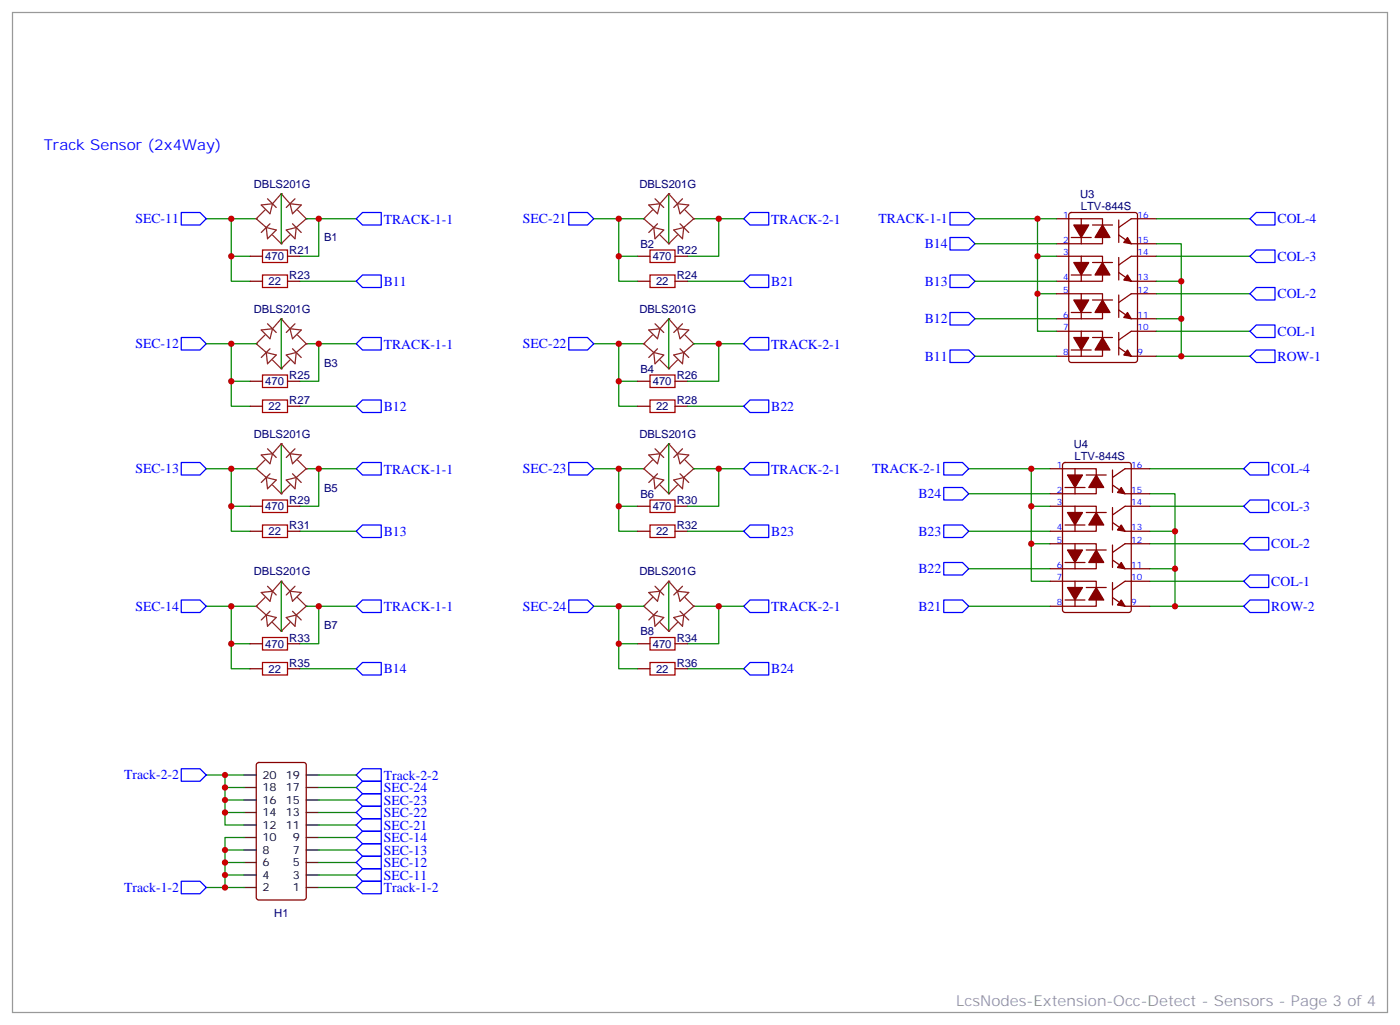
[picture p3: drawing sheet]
<svg xmlns="http://www.w3.org/2000/svg" width="395mm" height="289mm" viewBox="0 0 395 289" stroke-linecap="round" stroke-linejoin="round" font-family="sans-serif">
<path d="M72.6 215.4l.4-.2h12.7l.7 .4v37.7l-.4 .6-13 .1-.6-.5-.1-37.6z" fill="none" stroke="#870000" stroke-width=".35"/>
<g fill="none" stroke="#000" stroke-width=".35">
<path d="M68.8 218.7h3.5M86.4 218.7h3.6M68.8 239.9h3.5M68.8 236.4h3.5M68.8 232.8h3.5M68.8 229.3h3.5M68.8 225.8h3.5M68.8 222.2h3.5M86.4 239.9h3.6M86.4 236.4h3.6M86.4 232.8h3.6M86.4 229.3h3.6"/>
<path d="M86.4 225.8h3.6M86.4 222.2h3.6M68.8 250.5h3.5M68.8 246.9h3.5M68.8 243.4h3.5M86.4 250.5h3.6M86.4 246.9h3.6M86.4 243.4h3.6"/>
</g>
<g fill="none" stroke="#008700" stroke-width=".35">
<path d="M58.2 61.7h14.1M58.2 218.7h5.3M68.8 218.7h-5.3v3.5M90 218.7h10.5M63.5 239.9h5.3M63.5 229.3h5.3M63.5 225.8h5.3M68.8 236.4h-5.3v10.5h5.3M68.8 222.2h-5.3v10.6h5.3M90 239.9h10.5M90 229.3h10.5M90 225.8h10.5"/>
<path d="M90 222.2h10.5M90 232.8h10.5M90 236.4h10.5M58.2 250.5h10.6M63.5 246.9v3.6M63.5 243.4h5.3M90 250.5h10.5M90 243.4h10.5M90 246.9h10.5"/>
</g>
<path d="M51.2 217h5.2l1.8 1.7-1.8 1.8h-5.2zM102.3 217h5.3v3.5h-5.3l-1.8-1.8zM102.3 220.5h5.3v3.5h-5.3l-1.8-1.8zM102.3 224h5.3v3.5h-5.3l-1.8-1.7zM102.3 227.5h5.3v3.6h-5.3l-1.8-1.8zM102.3 231.1h5.3v3.5h-5.3l-1.8-1.8zM102.3 234.6h5.3v3.5h-5.3l-1.8-1.7zM102.3 238.1h5.3v3.6h-5.3l-1.8-1.8zM51.2 248.7h5.2l1.8 1.8-1.8 1.7h-5.2zM102.3 248.7h5.3v3.5h-5.3l-1.8-1.7zM102.3 245.2h5.3v3.5h-5.3l-1.8-1.8zM102.3 241.7h5.3v3.5h-5.3l-1.8-1.8z" fill="none" stroke="#00f" stroke-width=".35"/>
<path d="M73.7 57.9l3.2-.4-.7 2.8zM74.8 59.3l-2.5 2.4 2.8 2.5M75.5 56.1l2.5 2.5M76.9 57.5l2.5-2.8 2.4 2.8M81.8 57.5l3.2 .4-2.5 2.4zM83.3 56.1l-2.5 2.5M84 59.3l2.4 2.4-2.8 2.5M75.1 64.2l2.9 .7-2.5 2.5zM76.2 63.1l-2.5 2.5M76.9 66.3l2.5 2.5 2.4-2.5M80.8 64.9l2.8-.7-.3 3.2zM82.5 63.1l2.5 2.5" fill="none" stroke="#8c2424" stroke-width=".35"/>
<g fill="#8c2424">
<circle cx="72.3" cy="61.7" r=".18"/>
<circle cx="79.4" cy="54.7" r=".18"/>
<circle cx="86.4" cy="61.7" r=".18"/>
<circle cx="79.4" cy="68.8" r=".18"/>
</g>
<path d="M79.4 54.7v14.1M65.3 61.7v17.7h5.3M65.3 72.3h5.3M84.7 79.4h15.8M86.4 61.7h14.1M90 61.7v10.6h-5.3M65.3 97v17.7h5.3M86.4 97h14.1M65.3 107.6h5.3M84.7 114.7h15.8" fill="none" stroke="#008700" stroke-width=".35"/>
<path d="M74.1 77.6h7v3.5h-7zM74.1 70.6h7v3.5h-7zM74.1 105.8h7v3.6h-7zM74.1 112.9h7v3.5h-7z" fill="none" stroke="#a10000" stroke-width=".35"/>
<path d="M70.6 79.4h3.5M70.6 72.3h3.5M81.1 79.4h3.6M81.1 72.3h3.6M70.6 107.6h3.5M70.6 114.7h3.5M81.1 107.6h3.6M81.1 114.7h3.6" fill="none" stroke="#870000" stroke-width=".35"/>
<path d="M51.2 60h5.2l1.8 1.7-1.8 1.8h-5.2zM100.5 79.4l1.8-1.8h5.3v3.5h-5.3zM100.5 61.7l1.8-1.7h5.3v3.5h-5.3zM51.2 95.2h5.2l1.8 1.8-1.8 1.8h-5.2zM102.3 95.2h5.3v3.6h-5.3l-1.8-1.8zM102.3 112.9h5.3v3.5h-5.3l-1.8-1.7z" fill="none" stroke="#00f" stroke-width=".35"/>
<path d="M73.7 93.1l3.2-.3-.7 2.8zM74.8 94.5l-2.5 2.5 2.8 2.5M75.1 99.5l2.9 .7-2.5 2.5zM75.5 91.4l2.5 2.4M76.2 98.4l-2.5 2.5M76.9 92.8l2.5-2.8 2.4 2.8M81.8 92.8l3.2 .3-2.5 2.5zM82.5 98.4l2.5 2.5M83.3 91.4l-2.5 2.4M84 94.5l2.4 2.5-2.8 2.5M76.9 101.6l2.5 2.5 2.4-2.5M80.8 100.2l2.8-.7-.3 3.2z" fill="none" stroke="#8c2424" stroke-width=".35"/>
<g fill="#8c2424">
<circle cx="72.3" cy="97" r=".18"/>
<circle cx="79.4" cy="90" r=".18"/>
<circle cx="86.4" cy="97" r=".18"/>
<circle cx="79.4" cy="104.1" r=".18"/>
</g>
<path d="M58.2 97h14.1M65.3 132.3v17.6h5.3M79.4 125.2v14.1M86.4 132.3h14.1M90 132.3v10.6h-5.3M65.3 142.9h5.3M84.7 149.9h15.8" fill="none" stroke="#008700" stroke-width=".35"/>
<path d="M74.1 141.1h7v3.5h-7zM74.1 148.2h7v3.5h-7z" fill="none" stroke="#a10000" stroke-width=".35"/>
<path d="M70.6 142.9h3.5M70.6 149.9h3.5M81.1 142.9h3.6M81.1 149.9h3.6" fill="none" stroke="#870000" stroke-width=".35"/>
<path d="M51.2 130.5h5.2l1.8 1.8-1.8 1.8h-5.2zM100.5 132.3l1.8-1.8h5.3v3.6h-5.3zM100.5 149.9l1.8-1.7h5.3v3.5h-5.3z" fill="none" stroke="#00f" stroke-width=".35"/>
<path d="M73.7 128.4l3.2-.3-.7 2.8zM74.8 129.8l-2.5 2.5 2.8 2.5M75.1 134.8l2.9 .7-2.5 2.4zM75.5 126.6l2.5 2.5M76.2 133.7l-2.5 2.5M76.9 128.1l2.5-2.9 2.4 2.9M76.9 136.9l2.5 2.4 2.4-2.4M80.8 135.5l2.8-.7-.3 3.1zM81.8 128.1l3.2 .3-2.5 2.5zM82.5 133.7l2.5 2.5M83.3 126.6l-2.5 2.5M84 129.8l2.4 2.5-2.8 2.5" fill="none" stroke="#8c2424" stroke-width=".35"/>
<g fill="#8c2424">
<circle cx="72.3" cy="132.3" r=".18"/>
<circle cx="79.4" cy="125.2" r=".18"/>
<circle cx="86.4" cy="132.3" r=".18"/>
<circle cx="79.4" cy="139.3" r=".18"/>
</g>
<path d="M58.2 132.3h14.1M58.2 171.1h14.1" fill="none" stroke="#008700" stroke-width=".35"/>
<path d="M73.7 167.2l3.2-.3-.7 2.8zM74.8 168.6l-2.5 2.5 2.8 2.5M75.1 173.6l2.9 .7-2.5 2.4zM75.5 165.5l2.5 2.4M76.2 172.5l-2.5 2.5M76.9 166.9l2.5-2.9 2.4 2.9M76.9 175.7l2.5 2.5 2.4-2.5M80.8 174.3l2.8-.7-.3 3.1zM81.8 166.9l3.2 .3-2.5 2.5zM82.5 172.5l2.5 2.5M83.3 165.5l-2.5 2.4M84 168.6l2.4 2.5-2.8 2.5" fill="none" stroke="#8c2424" stroke-width=".35"/>
<g fill="#8c2424">
<circle cx="72.3" cy="171.1" r=".18"/>
<circle cx="79.4" cy="164" r=".18"/>
<circle cx="86.4" cy="171.1" r=".18"/>
<circle cx="79.4" cy="178.2" r=".18"/>
</g>
<path d="M65.3 171.1v17.6h5.3M79.4 164v14.2M86.4 171.1h14.1M90 171.1v10.6h-5.3M174.6 171.1v17.6h5.3M188.7 164v14.2M195.8 171.1h14.1M202.8 171.1v10.6h-8.8M65.3 181.7h5.3M84.7 188.7h15.8M174.6 181.7h5.3M194 188.7h15.9" fill="none" stroke="#008700" stroke-width=".35"/>
<path d="M74.1 179.9h7v3.5h-7zM183.4 179.9h7.1v3.5h-7.1zM74.1 187h7v3.5h-7zM183.4 187h7.1v3.5h-7.1z" fill="none" stroke="#a10000" stroke-width=".35"/>
<path d="M70.6 188.7h3.5M70.6 181.7h3.5M81.1 188.7h3.6M81.1 181.7h3.6M179.9 188.7h3.5M179.9 181.7h3.5M190.5 188.7h3.5M190.5 181.7h3.5" fill="none" stroke="#870000" stroke-width=".35"/>
<path d="M51.2 169.3h5.2l1.8 1.8-1.8 1.8h-5.2zM100.5 171.1l1.8-1.8h5.3v3.6h-5.3zM160.5 169.3h5.3l1.8 1.8-1.8 1.8h-5.3zM209.9 171.1l1.8-1.8h5.3v3.6h-5.3zM100.5 188.7l1.8-1.7h5.3v3.5h-5.3zM209.9 188.7l1.8-1.7h5.3v3.5h-5.3z" fill="none" stroke="#00f" stroke-width=".35"/>
<path d="M183.1 167.2l3.2-.3-.7 2.8zM184.1 168.6l-2.4 2.5 2.8 2.5M184.5 173.6l2.8 .7-2.4 2.4zM184.9 165.5l2.4 2.4M185.6 172.5l-2.5 2.5M186.3 166.9l2.4-2.9 2.5 2.9M186.3 175.7l2.4 2.5 2.5-2.5M190.1 174.3l2.9-.7-.4 3.1zM191.2 166.9l3.2 .3-2.5 2.5zM191.9 172.5l2.5 2.5M192.6 165.5l-2.5 2.4M193.3 168.6l2.5 2.5-2.8 2.5" fill="none" stroke="#8c2424" stroke-width=".35"/>
<g fill="#8c2424">
<circle cx="195.8" cy="171.1" r=".18"/>
<circle cx="188.7" cy="164" r=".18"/>
<circle cx="181.7" cy="171.1" r=".18"/>
<circle cx="188.7" cy="178.2" r=".18"/>
</g>
<path d="M167.6 132.3h14.1M167.6 171.1h14.1" fill="none" stroke="#008700" stroke-width=".35"/>
<path d="M183.1 128.4l3.2-.3-.7 2.8zM184.1 129.8l-2.4 2.5 2.8 2.5M184.5 134.8l2.8 .7-2.4 2.4zM184.9 126.6l2.4 2.5M185.6 133.7l-2.5 2.5M186.3 128.1l2.4-2.9 2.5 2.9M186.3 136.9l2.4 2.4 2.5-2.4M190.1 135.5l2.9-.7-.4 3.1zM191.2 128.1l3.2 .3-2.5 2.5zM191.9 133.7l2.5 2.5M192.6 126.6l-2.5 2.5M193.3 129.8l2.5 2.5-2.8 2.5" fill="none" stroke="#8c2424" stroke-width=".35"/>
<g fill="#8c2424">
<circle cx="195.8" cy="132.3" r=".18"/>
<circle cx="188.7" cy="125.2" r=".18"/>
<circle cx="181.7" cy="132.3" r=".18"/>
<circle cx="188.7" cy="139.3" r=".18"/>
</g>
<path d="M167.6 97h14.1M174.6 132.3v17.6h5.3M188.7 125.2v14.1M195.8 132.3h14.1M202.8 132.3v10.6h-8.8M174.6 142.9h5.3M194 149.9h15.9" fill="none" stroke="#008700" stroke-width=".35"/>
<path d="M183.4 148.2h7.1v3.5h-7.1zM183.4 141.1h7.1v3.5h-7.1z" fill="none" stroke="#a10000" stroke-width=".35"/>
<path d="M179.9 149.9h3.5M179.9 142.9h3.5M190.5 149.9h3.5M190.5 142.9h3.5" fill="none" stroke="#870000" stroke-width=".35"/>
<path d="M160.5 130.5h5.3l1.8 1.8-1.8 1.8h-5.3zM209.9 132.3l1.8-1.8h5.3v3.6h-5.3zM209.9 149.9l1.8-1.7h5.3v3.5h-5.3z" fill="none" stroke="#00f" stroke-width=".35"/>
<path d="M183.1 93.1l3.2-.3-.7 2.8zM184.1 94.5l-2.4 2.5 2.8 2.5M184.5 99.5l2.8 .7-2.4 2.5zM184.9 91.4l2.4 2.4M185.6 98.4l-2.5 2.5M186.3 92.8l2.4-2.8 2.5 2.8M191.2 92.8l3.2 .3-2.5 2.5zM191.9 98.4l2.5 2.5M192.6 91.4l-2.5 2.4M193.3 94.5l2.5 2.5-2.8 2.5M186.3 101.6l2.4 2.5 2.5-2.5M190.1 100.2l2.9-.7-.4 3.2z" fill="none" stroke="#8c2424" stroke-width=".35"/>
<g fill="#8c2424">
<circle cx="195.8" cy="97" r=".18"/>
<circle cx="188.7" cy="90" r=".18"/>
<circle cx="181.7" cy="97" r=".18"/>
<circle cx="188.7" cy="104.1" r=".18"/>
</g>
<g fill="none" stroke="#008700" stroke-width=".35">
<path d="M188.7 54.7v14.1M174.6 61.7v17.7h5.3M174.6 72.3h5.3M194 79.4h15.9M195.8 61.7h14.1M202.8 61.7v10.6h-8.8M275.2 61.7h17.6M292.8 72.3v21.2h5.3M298.1 61.7h-5.3v10.6h5.3M174.6 97v17.7h5.3M188.7 90v14.1M195.8 97h14.1"/>
<path d="M202.8 97v10.6h-8.8M275.2 90h22.9M292.8 82.9h5.3M174.6 107.6h5.3M194 114.7h15.9M275.2 100.5h22.9M273.4 132.3h22.9M273.4 139.3h22.9M291 132.3v10.6h5.3M324.6 139.3h7v31.8h19.4M324.6 132.3h26.4M273.4 149.9h22.9"/>
<path d="M291 142.9v21.1h5.3M291 153.5h5.3M324.6 153.5h26.4M324.6 149.9h7M324.6 142.9h26.4M273.4 171.1h22.9M273.4 160.5h22.9M324.6 160.5h7M324.6 164h26.4"/>
</g>
<path d="M183.4 70.6h7.1v3.5h-7.1zM183.4 77.6h7.1v3.5h-7.1zM183.4 112.9h7.1v3.5h-7.1zM183.4 105.8h7.1v3.6h-7.1z" fill="none" stroke="#a10000" stroke-width=".35"/>
<g fill="none" stroke="#870000" stroke-width=".35">
<path d="M179.9 72.3h3.5M179.9 79.4h3.5M190.5 72.3h3.5M190.5 79.4h3.5M298.1 72.3h7.1M298.1 79.4h7.1M298.1 61.7h7.1M298.1 68.8h7.1M301.9 60.2l.4-.2h18l.7 .4v41.2l-.4 .7h-18.3l-.6-.5-.1-41.1zM302.3 67h5.7M302.3 77.6h5.7M305.2 61.7h5.9v7.1h-5.9"/>
<path d="M305.2 72.3h5.9v7.1h-5.9M305.2 61.7v7.1M305.2 72.3v7.1M308.3 63.5h5.7M308.3 74.1h5.7M315.7 62.1v6.3M315.7 72.7v6.3M315.7 76.9l3.6 2.5h7M315.7 66.3l3.6 2.5h7M326.3 72.3h-7l-3.6 2.5M326.3 61.7h-7l-3.6 2.5M298.1 93.5h7.1"/>
<path d="M298.1 82.9h7.1M298.1 90h7.1M302.3 88.2h5.7M302.3 98.8h5.7M305.2 82.9h5.9v7.1h-5.9M305.2 93.5h5.9v7h-5.9M305.2 82.9v7.1M305.2 93.5v7M308.3 84.7h5.7M308.3 95.2h5.7M315.7 83.3v6.3M315.7 93.8v6.4"/>
<path d="M315.7 98.1l3.6 2.4h7M315.7 87.5l3.6 2.5h7M326.3 93.5h-7l-3.6 2.5M326.3 82.9h-7l-3.6 2.5M179.9 114.7h3.5M179.9 107.6h3.5M190.5 114.7h3.5M190.5 107.6h3.5M298.1 100.5h7.1M296.3 132.3h7.1M296.3 139.3h7.1M300.1 130.7l.5-.2h18l.6 .5 .1 41.2-.5 .6-18.2 .1-.7-.5v-41.2z"/>
<path d="M300.6 137.6h5.6M303.4 132.3h6v7h-6M303.4 132.3v7M306.6 134.1h5.6M314 132.6v6.4M314 136.9l3.5 2.4h7.1M324.6 132.3h-7.1l-3.5 2.5M296.3 153.5h7.1M296.3 142.9h7.1M296.3 149.9h7.1M300.6 148.2h5.6M300.6 158.8h5.6"/>
<path d="M303.4 142.9h6v7h-6M303.4 153.5h6v7h-6M303.4 142.9v7M303.4 153.5v7M306.6 144.6h5.6M306.6 155.2h5.6M314 143.2v6.4M314 153.8v6.4M314 158l3.5 2.5h7.1M314 147.5l3.5 2.4h7.1M324.6 153.5h-7.1l-3.5 2.4M324.6 142.9h-7.1l-3.5 2.4"/>
<path d="M296.3 164h7.1M296.3 171.1h7.1M296.3 160.5h7.1M300.6 169.3h5.6M303.4 164h6v7.1h-6M303.4 164v7.1M306.6 165.8h5.6M314 164.4v6.3M314 168.6l3.5 2.5h7.1M324.6 164h-7.1l-3.5 2.5"/>
</g>
<g fill="none" stroke="#00f" stroke-width=".35">
<path d="M160.5 60h5.3l1.8 1.7-1.8 1.8h-5.3zM268.1 60h5.3l1.8 1.7-1.8 1.8h-5.3zM209.9 61.7l1.8-1.7h5.3v3.5h-5.3zM209.9 79.4l1.8-1.8h5.3v3.5h-5.3zM268.1 67h5.3l1.8 1.8-1.8 1.8h-5.3zM268.1 77.6h5.3l1.8 1.8-1.8 1.7h-5.3zM160.5 95.2h5.3l1.8 1.8-1.8 1.8h-5.3zM211.7 95.2h5.3v3.6h-5.3l-1.8-1.8zM268.1 88.2h5.3l1.8 1.8-1.8 1.7h-5.3zM268.1 98.8h5.3l1.8 1.7-1.8 1.8h-5.3zM209.9 114.7l1.8-1.8h5.3v3.5h-5.3zM266.3 137.6h5.3l1.8 1.7-1.8 1.8h-5.3z"/>
<path d="M266.3 130.5h5.3l1.8 1.8-1.8 1.8h-5.3zM266.3 158.8h5.3l1.8 1.7-1.8 1.8h-5.3zM266.3 148.2h5.3l1.8 1.7-1.8 1.8h-5.3zM266.3 169.3h5.3l1.8 1.8-1.8 1.8h-5.3z"/>
</g>
<g fill="#870000" stroke="#870000" stroke-width=".35">
<path d="M309.4 134.1l2.1 3.5h-4.2z"/>
<path d="M316.4 169.3l1.1 1.8-2.1-.4z"/>
<path d="M316.4 158.8l1.1 1.7-2.1-.3z"/>
<path d="M316.4 148.2l1.1 1.7-2.1-.3z"/>
<path d="M316.4 137.6l1.1 1.7-2.1-.3z"/>
<path d="M301.3 134.1h4.2l-2.1 3.5z"/>
<path d="M301.3 144.6h4.2l-2.1 3.6z"/>
<path d="M309.4 144.6l2.1 3.6h-4.2z"/>
<path d="M301.3 155.2h4.2l-2.1 3.6z"/>
<path d="M309.4 155.2l2.1 3.6h-4.2z"/>
<path d="M301.3 165.8h4.2l-2.1 3.5z"/>
<path d="M309.4 165.8l2.1 3.5h-4.2z"/>
<path d="M311.1 63.5l2.2 3.5h-4.3z"/>
<path d="M318.2 98.8l1.1 1.7-2.2-.3z"/>
<path d="M318.2 88.2l1.1 1.8-2.2-.4z"/>
<path d="M318.2 77.6l1.1 1.8-2.2-.4z"/>
<path d="M318.2 67l1.1 1.8-2.2-.4z"/>
<path d="M303 63.5h4.3l-2.1 3.5z"/>
<path d="M303 74.1h4.3l-2.1 3.5z"/>
<path d="M311.1 74.1l2.2 3.5h-4.3z"/>
<path d="M303 84.7h4.3l-2.1 3.5z"/>
<path d="M311.1 84.7l2.2 3.5h-4.3z"/>
<path d="M303 95.2h4.3l-2.1 3.6z"/>
<path d="M311.1 95.2l2.2 3.6h-4.3z"/>
</g>
<path d="M183.1 57.9l3.2-.4-.7 2.8zM184.1 59.3l-2.4 2.4 2.8 2.5M184.9 56.1l2.4 2.5M186.3 57.5l2.4-2.8 2.5 2.8M191.2 57.5l3.2 .4-2.5 2.4zM192.6 56.1l-2.5 2.5M193.3 59.3l2.5 2.4-2.8 2.5M184.5 64.2l2.8 .7-2.4 2.5zM185.6 63.1l-2.5 2.5M186.3 66.3l2.4 2.5 2.5-2.5M190.1 64.9l2.9-.7-.4 3.2zM191.9 63.1l2.5 2.5" fill="none" stroke="#8c2424" stroke-width=".35"/>
<g fill="#8c2424">
<circle cx="195.8" cy="61.7" r=".18"/>
<circle cx="188.7" cy="54.7" r=".18"/>
<circle cx="181.7" cy="61.7" r=".18"/>
<circle cx="188.7" cy="68.8" r=".18"/>
</g>
<g fill="none" stroke="#008700" stroke-width=".35">
<path d="M167.6 61.7h14.1M275.2 79.4h22.9M275.2 68.8h22.9M326.3 68.8h7.1v31.7M326.3 61.7h26.5M326.3 79.4h7.1M326.3 72.3h26.5M79.4 90v14.1M90 97v10.6h-5.3M326.3 93.5h26.5M326.3 82.9h26.5M326.3 90h7.1"/>
<path d="M326.3 100.5h26.5M324.6 171.1h7"/>
</g>
<path d="M3.5 3.5h388.1v282.3h-388.1z" fill="none" stroke="#999" stroke-width=".35"/>
<path d="M354.5 60h5.3v3.5h-5.3l-1.7-1.8zM354.5 70.6h5.3v3.5h-5.3l-1.7-1.8zM352.8 82.9l1.7-1.8h5.3v3.6h-5.3zM354.5 91.7h5.3v3.5h-5.3l-1.7-1.7zM352.8 100.5l1.7-1.7h5.3v3.5h-5.3zM351 132.3l1.8-1.8h5.3v3.6h-5.3zM351 153.5l1.8-1.8h5.3v3.5h-5.3zM351 142.9l1.8-1.8h5.3v3.5h-5.3zM351 164l1.8-1.7h5.3v3.5h-5.3zM351 171.1l1.8-1.8h5.3v3.6h-5.3z" fill="none" stroke="#00f" stroke-width=".35"/>
<g fill="#c00">
<circle cx="63.5" cy="250.5" r=".88"/>
<circle cx="63.5" cy="246.9" r=".88"/>
<circle cx="63.5" cy="243.4" r=".88"/>
<circle cx="63.5" cy="239.9" r=".88"/>
<circle cx="63.5" cy="218.7" r=".88"/>
<circle cx="63.5" cy="222.2" r=".88"/>
<circle cx="63.5" cy="229.3" r=".88"/>
<circle cx="63.5" cy="225.8" r=".88"/>
<circle cx="65.3" cy="61.7" r=".88"/>
<circle cx="65.3" cy="72.3" r=".88"/>
<circle cx="65.3" cy="107.6" r=".88"/>
<circle cx="65.3" cy="97" r=".88"/>
<circle cx="65.3" cy="142.9" r=".88"/>
<circle cx="65.3" cy="132.3" r=".88"/>
<circle cx="65.3" cy="171.1" r=".88"/>
<circle cx="65.3" cy="181.7" r=".88"/>
<circle cx="202.8" cy="171.1" r=".88"/>
<circle cx="174.6" cy="181.7" r=".88"/>
<circle cx="174.6" cy="171.1" r=".88"/>
<circle cx="174.6" cy="132.3" r=".88"/>
<circle cx="174.6" cy="142.9" r=".88"/>
<circle cx="202.8" cy="132.3" r=".88"/>
<circle cx="174.6" cy="97" r=".88"/>
<circle cx="174.6" cy="107.6" r=".88"/>
<circle cx="202.8" cy="97" r=".88"/>
<circle cx="202.8" cy="61.7" r=".88"/>
<circle cx="174.6" cy="72.3" r=".88"/>
<circle cx="174.6" cy="61.7" r=".88"/>
<circle cx="291" cy="153.5" r=".88"/>
<circle cx="292.8" cy="82.9" r=".88"/>
<circle cx="291" cy="142.9" r=".88"/>
<circle cx="292.8" cy="72.3" r=".88"/>
<circle cx="291" cy="132.3" r=".88"/>
<circle cx="292.8" cy="61.7" r=".88"/>
<circle cx="90" cy="61.7" r=".88"/>
<circle cx="90" cy="97" r=".88"/>
<circle cx="90" cy="132.3" r=".88"/>
<circle cx="90" cy="171.1" r=".88"/>
<circle cx="333.4" cy="100.5" r=".88"/>
<circle cx="333.4" cy="90" r=".88"/>
<circle cx="333.4" cy="79.4" r=".88"/>
<circle cx="331.6" cy="160.5" r=".88"/>
<circle cx="331.6" cy="149.9" r=".88"/>
<circle cx="331.6" cy="171.1" r=".88"/>
</g>
<text font-size="4.2" fill="#00f" x="12.3" y="42.3">Track Sensor (2x4Way)</text>
<text font-size="4.2" fill="#999" x="269.9" y="284">LcsNodes-Extension-Occ-Detect - Sensors - Page 3 of 4</text>
<g font-size="3.9" fill="#00f">
<text x="38.2" y="63">SEC-11</text>
<text x="108.3" y="63.1">TRACK-1-1</text>
<text x="147.6" y="63">SEC-21</text>
<text x="217.7" y="63.1">TRACK-2-1</text>
<text x="247.9" y="63">TRACK-1-1</text>
<text x="360.5" y="63.1">COL-4</text>
<text x="261" y="70.1">B14</text>
<text x="360.5" y="73.6">COL-3</text>
<text x="108.3" y="80.7">B11</text>
<text x="217.7" y="80.6">B21</text>
<text x="261" y="80.7">B13</text>
<text x="360.5" y="84.2">COL-2</text>
<text x="261" y="91.2">B12</text>
<text x="360.5" y="94.8">COL-1</text>
<text x="38.2" y="98.3">SEC-12</text>
<text x="108.3" y="98.4">TRACK-1-1</text>
<text x="147.6" y="98.3">SEC-22</text>
<text x="217.7" y="98.4">TRACK-2-1</text>
<text x="261" y="101.8">B11</text>
<text x="360.5" y="101.9">ROW-1</text>
<text x="108.3" y="116">B12</text>
<text x="217.7" y="116">B22</text>
<text x="38.2" y="133.6">SEC-13</text>
<text x="108.3" y="133.7">TRACK-1-1</text>
<text x="147.6" y="133.6">SEC-23</text>
<text x="217.7" y="133.7">TRACK-2-1</text>
<text x="246.1" y="133.5">TRACK-2-1</text>
<text x="358.8" y="133.6">COL-4</text>
<text x="259.2" y="140.6">B24</text>
<text x="358.8" y="144.2">COL-3</text>
<text x="108.3" y="151.2">B13</text>
<text x="217.7" y="151.2">B23</text>
<text x="259.2" y="151.2">B23</text>
<text x="358.8" y="154.8">COL-2</text>
<text x="259.2" y="161.8">B22</text>
<text x="358.8" y="165.4">COL-1</text>
<text x="38.2" y="172.4">SEC-14</text>
<text x="108.3" y="172.5">TRACK-1-1</text>
<text x="147.6" y="172.4">SEC-24</text>
<text x="217.7" y="172.5">TRACK-2-1</text>
<text x="259.2" y="172.3">B21</text>
<text x="358.8" y="172.4">ROW-2</text>
<text x="108.3" y="190.1">B14</text>
<text x="217.7" y="190.1">B24</text>
<text x="35" y="220">Track-2-2</text>
<text x="108.3" y="220.1">Track-2-2</text>
<text x="108.3" y="223.7">SEC-24</text>
<text x="108.3" y="227.2">SEC-23</text>
<text x="108.3" y="230.7">SEC-22</text>
<text x="108.3" y="234.2">SEC-21</text>
<text x="108.3" y="237.8">SEC-14</text>
<text x="108.3" y="241.3">SEC-13</text>
<text x="108.3" y="244.8">SEC-12</text>
<text x="35" y="251.7">Track-1-2</text>
<text x="108.3" y="251.9">Track-1-2</text>
<text x="108.3" y="248.3">SEC-11</text>
</g>
<g font-size="3.2" fill="#000080">
<text x="71.6" y="52.9">DBLS201G</text>
<text x="180.4" y="52.9">DBLS201G</text>
<text x="304.8" y="55.8">U3</text>
<text x="305" y="59.3">LTV-844S</text>
<text x="81.6" y="71.7">R21</text>
<text x="91.5" y="68.1">B1</text>
<text x="180.7" y="69.9">B2</text>
<text x="191" y="71.7">R22</text>
<text x="74.9" y="73.5">470</text>
<text x="184.2" y="73.5">470</text>
<text x="75.8" y="80.5">22</text>
<text x="81.6" y="78.8">R23</text>
<text x="185.1" y="80.5">22</text>
<text x="191" y="78.8">R24</text>
<text x="71.6" y="88.2">DBLS201G</text>
<text x="180.4" y="88.2">DBLS201G</text>
<text x="81.6" y="107">R25</text>
<text x="91.5" y="103.5">B3</text>
<text x="180.7" y="105.2">B4</text>
<text x="191" y="107">R26</text>
<text x="74.9" y="108.8">470</text>
<text x="184.2" y="108.8">470</text>
<text x="75.8" y="115.8">22</text>
<text x="81.6" y="114">R27</text>
<text x="185.1" y="115.8">22</text>
<text x="191" y="114">R28</text>
<text x="71.6" y="123.5">DBLS201G</text>
<text x="180.4" y="123.5">DBLS201G</text>
<text x="303" y="126.3">U4</text>
<text x="303.2" y="129.8">LTV-844S</text>
<text x="81.6" y="142.3">R29</text>
<text x="91.5" y="138.7">B5</text>
<text x="180.7" y="140.5">B6</text>
<text x="191" y="142.3">R30</text>
<text x="74.9" y="144">470</text>
<text x="81.6" y="149.3">R31</text>
<text x="184.2" y="144">470</text>
<text x="191" y="149.3">R32</text>
<text x="75.8" y="151.1">22</text>
<text x="185.1" y="151.1">22</text>
<text x="71.6" y="162.3">DBLS201G</text>
<text x="180.4" y="162.3">DBLS201G</text>
<text x="91.5" y="177.5">B7</text>
<text x="180.7" y="179.3">B8</text>
<text x="74.9" y="182.8">470</text>
<text x="81.6" y="181.1">R33</text>
<text x="184.2" y="182.8">470</text>
<text x="191" y="181.1">R34</text>
<text x="75.8" y="189.9">22</text>
<text x="81.6" y="188.1">R35</text>
<text x="185.1" y="189.9">22</text>
<text x="191" y="188.1">R36</text>
<text x="77.4" y="258.8">H1</text>
</g>
<g font-size="3.2">
<text x="74.1" y="219.8">20</text>
<text x="80.6" y="219.8">19</text>
<text x="74.1" y="226.8">16</text>
<text x="74.1" y="223.3">18</text>
<text x="80.6" y="226.8">15</text>
<text x="80.6" y="223.3">17</text>
<text x="74.1" y="233.9">12</text>
<text x="74.1" y="230.4">14</text>
<text x="80.6" y="233.9">11</text>
<text x="80.6" y="230.4">13</text>
<text x="74.1" y="237.4">10</text>
<text x="82.6" y="237.4">9</text>
<text x="74.1" y="244.5">6</text>
<text x="74.1" y="240.9">8</text>
<text x="82.6" y="244.5">5</text>
<text x="82.6" y="240.9">7</text>
<text x="74.1" y="251.5">2</text>
<text x="74.1" y="248">4</text>
<text x="82.6" y="251.5">1</text>
<text x="82.6" y="248">3</text>
</g>
<g font-size="2.5" fill="#00f">
<text x="300.1" y="61.4">1</text>
<text x="321" y="61.4">16</text>
<text x="300.1" y="72">3</text>
<text x="300.1" y="68.4">2</text>
<text x="321" y="72">14</text>
<text x="321" y="68.4">15</text>
<text x="300.1" y="82.6">5</text>
<text x="300.1" y="79">4</text>
<text x="321" y="82.6">12</text>
<text x="321" y="79">13</text>
<text x="300.1" y="89.6">6</text>
<text x="321" y="89.6">11</text>
<text x="300.1" y="93.1">7</text>
<text x="321" y="93.1">10</text>
<text x="300.1" y="100.2">8</text>
<text x="321" y="100.2">9</text>
<text x="298.3" y="131.9">1</text>
<text x="319.3" y="131.9">16</text>
<text x="298.3" y="142.5">3</text>
<text x="298.3" y="139">2</text>
<text x="319.3" y="142.5">14</text>
<text x="319.3" y="139">15</text>
<text x="298.3" y="149.6">4</text>
<text x="319.3" y="149.6">13</text>
<text x="298.3" y="153.1">5</text>
<text x="319.3" y="153.1">12</text>
<text x="298.3" y="160.2">6</text>
<text x="319.3" y="160.2">11</text>
<text x="298.3" y="163.7">7</text>
<text x="319.3" y="163.7">10</text>
<text x="298.3" y="170.7">8</text>
<text x="319.3" y="170.7">9</text>
</g>
</svg>
